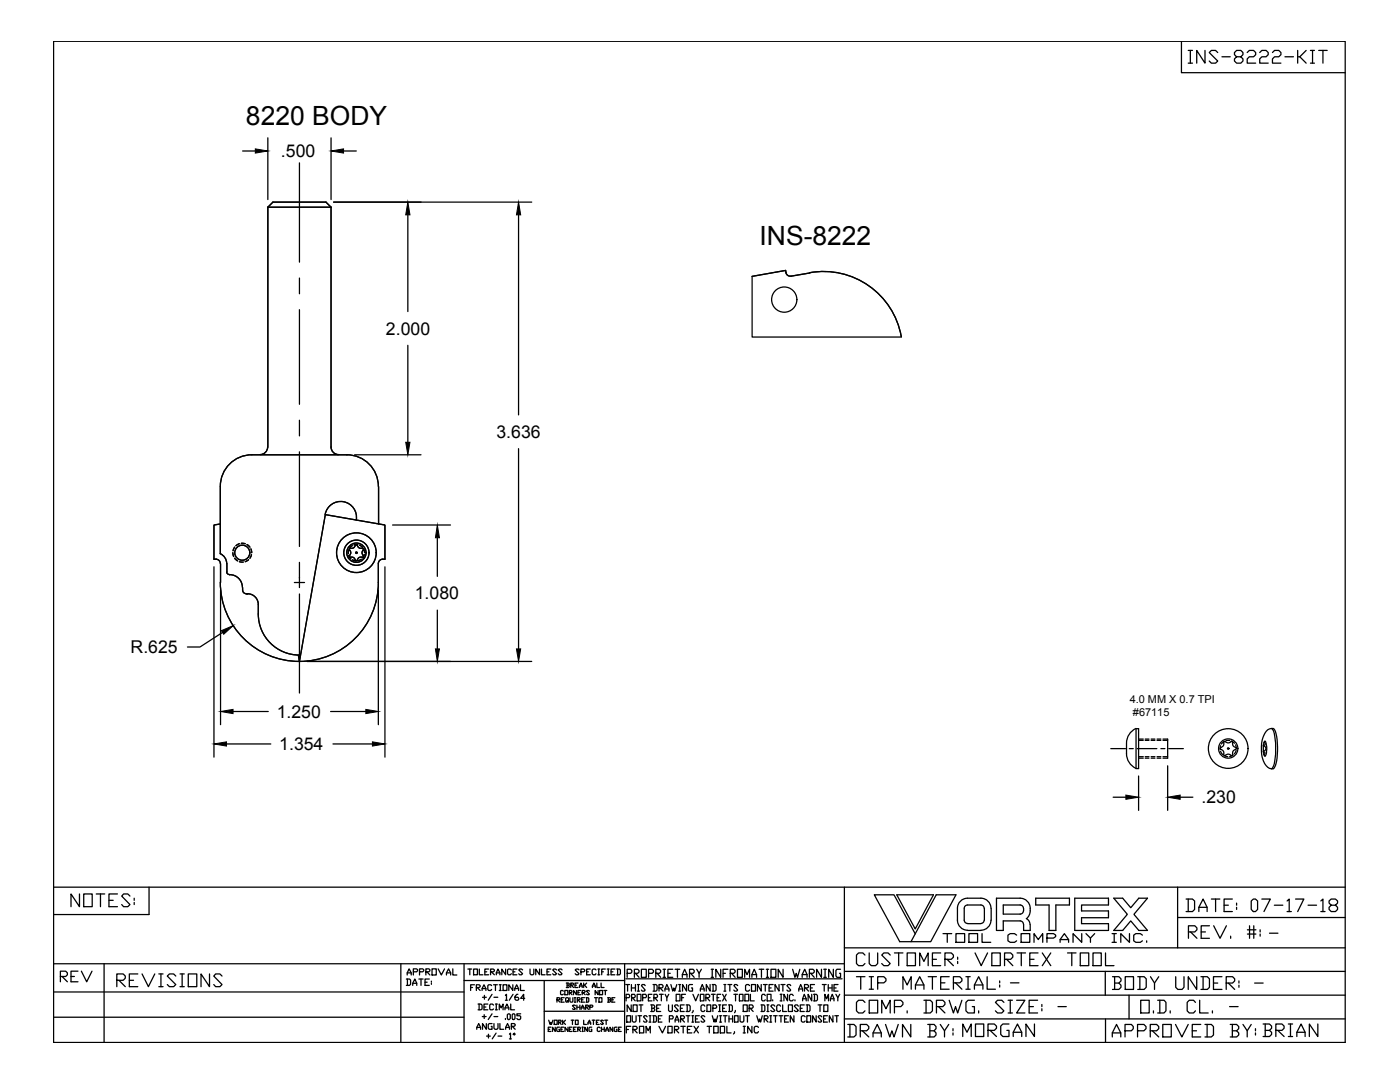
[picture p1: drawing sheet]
<svg xmlns="http://www.w3.org/2000/svg" width="279mm" height="216mm" viewBox="0 0 279 216" stroke-linecap="round" stroke-linejoin="round" font-family="sans-serif">
<!-- layer: titleblk -->
<path d="M10.7 8.2h257.8v199.8h-257.8zM235.8 8.2v6.3h32.7M10.7 177h257.8" fill="none" stroke="#000" stroke-width=".25"/>
<!-- layer: 50 -->
<g fill="none" stroke="#000" stroke-width=".25">
<path d="M168.5 177v31M235 177v12.1M10.7 182.5h19M10.7 197.9h81.9M10.7 192.3h157.8M20.8 192.3v15.7M80 192.3v15.7M92.6 192.3v15.7M92.6 195.7h32.1M108.6 195.7v12.2M124.7 192.3v15.7M168.5 189.1h100"/>
<path d="M168.5 193.8h100M168.5 198.6h100M225.3 198.6v4.7M235 183.1h33.5M10.7 203h81.9M108.6 201.8h16.1M168.5 203.3h100"/>
</g>
<!-- layer: Text -->
<g fill="none" stroke="#000" stroke-width=".25">
<path d="M179 178.5h7.3l-3.6 6.9zM193.1 179.2a2.01 2.01 0 0 0-2 2.1v2.3a2.01 2.01 0 0 0 2 2M193.1 179.2h2.7a2.01 2.01 0 0 1 2 2M81.1 195.4h.6l.2 .2v.8l-.2 .2h-.6M81.3 194.5v-.4l.3-.8 .5 .8v.4M81.3 194.1h.8M81.3 195.4v1.2M82.4 196.6v-.4l.4-.8 .4 .8v.4M82.4 196.2h.8M82.5 193.9h.6l.2-.4-.2-.2h-.6v1.2M83.6 195.4h.8M83.7 193.9h.7l.2-.4-.2-.2h-.7v1.2"/>
<path d="M84 195.4v1.2M84.8 196h.4M85 193.9h.6l.2-.4-.2-.2h-.6v1.2M85.2 193.9l.6 .6M85.7 195.4h-.9v1.2h.9M86.1 195.8v.2M86.1 196.2v.2M86.2 193.3h.9v1.2h-.9zM87.4 193.3l.7 1.2 .6-1.2M89.1 194.5v-.4l.4-.8 .4 .8v.4M89.1 194.1h.8M90.4 193.3v1.2h.8"/>
<path d="M93.4 193.4h.7M93.8 193.4v1.1M93.9 197h.4M94.5 193.4h.8v1.1h-.8zM94.7 196.5h-.8v1.1M95.1 197h.5l.2-.1v-.2l-.2-.2h-.5v1.1M95.2 197l.6 .6M95.7 193.4v1.1h.7M96.2 197.6v-.3l.4-.8 .4 .8v.3M96.2 197.3h.8M96.3 199h.8M96.7 198.6v.8"/>
<path d="M96.8 193.9h.3M97.5 193.4h-.7v1.1h.7M97.9 193.9h.6l.2-.2v-.2l-.2-.1h-.6v1.1M98.1 193.9l.6 .6M98.1 196.7l-.2-.2h-.4l-.1 .2v.7l.1 .2h.4l.2-.2M98.2 198.4l-.8 1.2M98.5 196.5h.8M98.6 199h.7M98.9 196.5v1.1M99 194.5v-.4l.4-.7 .4 .7v.4M99 194.1h.8M99.6 197.6h.4"/>
<path d="M99.6 196.5h.4M99.9 196.5v1.1M100.4 196.5h.8v1.1h-.8zM100.9 198.6l.2-.2v1.2M100.9 199.6h.3M100.9 193.4v1.1l-.8-1.1v1.1M102.1 193.5l-.3-.1h-.3l-.2 .1v.8l.2 .2h.3l.3-.2M102.3 196.5v1.1l-.8-1.1v1.1M102.4 193.9h.4M102.4 198.4l-.8 1.2M102.7 197.6v-.3l.4-.8 .4 .8v.3M102.7 197.3h.8"/>
<path d="M103.2 193.4h-.8v1.1h.8M103.4 198.4h-.2l-.4 .4v.6l.2 .2h.4l.1-.2-.1-.4h-.6M103.9 196.5v1.1h.7M104.3 193.5l-.2-.1h-.4l-.2 .1 .8 .8-.2 .2h-.4l-.2-.2M104.7 199.2h-.8l.6-.8v1.2M105.8 193.4v.9l.2 .2h.4l.1-.2v-.9M107.7 193.4v1.1l-.8-1.1v1.1M108.1 193.4v1.1h.7M109.2 193.9h.3M109.9 193.4h-.7v1.1h.7M111.1 193.5l-.2-.1h-.4l-.2 .1 .8 .8-.2 .2h-.4l-.2-.2M111.2 199.5h.4l.1-.3-.5-.1v.9"/>
<path d="M111.3 199.5l.4 .5M112 199.5h.3M112.2 193.5l-.2-.1h-.4l-.2 .1 .8 .8-.2 .2h-.4l-.2-.2M112.4 197.8l-.1-.2-.4 .2v.6l.1 .1 .4-.1M112.6 199.1h-.6v.9h.6M112.7 197.6h.6v.9h-.6zM113 196.2h.5l.1 .1-.1 .3M113.2 196.6h.3l.1 .3-.1 .1h-.5M113.2 196.2v.8M113.6 198.1h.4l.2-.3-.6-.2v.9M113.7 198.1l.5 .4M113.9 196.6h.4l.2-.3-.6-.1v.8"/>
<path d="M114 196.6l.5 .4M114.8 196.6h.2M115 197.6v.9l-.5-.9v.9M115.3 196.2h-.5v.8h.5M115.3 198.1h.3M115.6 193.5l-.2-.1h-.4l-.2 .1 .8 .8-.2 .2h-.4l-.2-.2M115.6 197l.3-.8 .3 .8M115.6 196.8h.6M115.9 197.6h-.6v.9M115.9 193.9h.6l.2-.2v-.2l-.2-.1h-.6v1.1M116.2 198.1h.4l.2-.3-.6-.2v.9M116.3 198.1l.5 .4"/>
<path d="M116.5 196.2v.8M116.7 196.6l.4 .4M117.1 196.2l-.6 .4M117.1 193.9h.3M117.6 197.8l-.1-.2-.5 .2 .6 .6-.1 .1-.5-.1M117.8 193.4h-.7v1.1h.7M118.2 197l.3-.8 .3 .8M118.2 196.8h.6M118.9 193.5l-.1-.1h-.4l-.2 .1v.8l.2 .2h.4l.1-.2M119.1 196.2v.8h.6M119.3 193.4h.4M119.3 194.5h.4"/>
<path d="M119.4 197.6v.9l-.6-.9v.9M119.5 193.4v1.1M119.7 197.6h.6v.9h-.6zM120 196.2v.8h.6M120.1 193.9h.3M120.5 197.6h.6M120.8 193.4h-.7v1.1M120.8 197.6v.9M121.2 193.4h.4M121.2 194.5h.4M121.3 199.1l.6 .1-.2 .3M121.4 199.5h.3l.2 .3-.2 .2h-.4"/>
<path d="M121.4 193.4v1.1M121.4 199.1v.9M121.9 193.9h.4M122.1 199.5h.3M122.7 199.1h-.6v.9h.6M122.7 193.4h-.8v1.1h.8M123.1 193.4h.5l.2 .1v.8l-.2 .2h-.5M123.3 193.4v1.1M124.9 196.5h.7M124.9 195.3h43.1M125 199.1h.5l.2-.2-.2-.5h-.5v1.3M125.2 194.2h.7l.2-.2v-.3l-.2-.3h-.7v1.6"/>
<path d="M125.3 196.5v1.3M126 196.5v1.3M126 197.1h.8M126.1 199.1h.5l.2-.2-.2-.5h-.5v1.3M126.2 199.1l.6 .6M126.6 194.2h.7l.2-.2v-.3l-.2-.3h-.7v1.6M126.8 196.5v1.3M126.8 194.2l.7 .8M127.2 198.4h.7v1.3h-.7zM127.2 196.5h.4M127.2 197.8h.4M127.4 196.5v1.3"/>
<path d="M128 193.4h1v1.6h-1zM128.3 199.1h.5l.2-.2-.2-.5h-.5v1.3M128.8 196.7l-.2-.2h-.4l-.2 .2 .8 .9-.2 .2h-.4l-.2-.2M129.4 199.1h.3M129.4 194.2h.8l.2-.2v-.3l-.2-.3h-.8v1.6M130.1 198.4h-.7v1.3h.7M130.3 196.5h.6l.2 .2v.9l-.2 .2h-.6M130.5 199.1h.5l.2-.2-.2-.5h-.5v1.3M130.5 196.5v1.3M130.7 199.1l.5 .6M130.9 194.2h.7l.3-.2v-.3l-.3-.3h-.7v1.6M131.1 194.2l.8 .8"/>
<path d="M131.5 197.1h.6l.2-.2v-.2l-.2-.2h-.6v1.3M131.6 198.4h.8M131.7 197.1l.6 .7M132 198.4v1.3M132.3 193.4h.5M132.3 195h.5M132.6 193.4v1.6M132.7 197.8v-.5l.4-.8 .4 .8v.5M132.7 197.3h.8M132.7 198.4l.4 .7v.6M133.3 194.2h.5M133.5 198.4l-.4 .7"/>
<path d="M133.9 196.5l.4 1.3 .2-.7 .1 .7 .5-1.3M134.3 193.4h-1v1.6h1M134.7 193.4h1M134.9 198.4h.8v1.3h-.8zM135.2 193.4v1.6M135.5 196.5h.3M135.5 197.8h.3M135.7 196.5v1.3M136 199.1h.4M136.2 195v-.5l.4-1.1 .5 1.1v.5M136.2 194.5h.9M136.8 198.4h-.8v1.3"/>
<path d="M137 196.5v1.3l-.8-1.3v1.3M137.6 194.2h.7l.2-.2v-.3l-.2-.3h-.7v1.6M137.8 194.2l.7 .8M138.2 196.5h-.6l-.2 .2v.9l.2 .2h.6v-.7h-.2M138.3 198.4l.5 1.3 .6-1.3M139.1 193.4l.4 .8v.8M139.8 197.8v-.5l.4-.8 .3 .8v.5M139.8 198.4h.7v1.3h-.7zM139.8 197.3h.7M140 193.4l-.5 .8M140.9 199.1h.5l.2-.2-.2-.5h-.5v1.3M141.1 199.1l.5 .6"/>
<path d="M141.7 196.5v1.3l-.7-1.3v1.3M141.9 193.4h.5M141.9 195h.5M142 198.4h.7M142.1 196.5h.6l.2 .2v.9l-.2 .2h-.6M142.1 193.4v1.6M142.3 196.5v1.3M142.4 198.4v1.3M143.1 199.1h.4M143.8 198.4h-.7v1.3h.7M143.8 193.4v1.6l-.9-1.6v1.6M144.2 198.4l.7 1.3"/>
<path d="M144.3 194.2h.5M144.5 196.5h.4M144.5 197.8h.4M144.7 196.5v1.3M144.9 198.4l-.7 1.3M145.3 193.4h-1v1.6M145.3 196.5h.7M145.7 196.5v1.3M145.7 194.2h.8l.2-.2v-.3l-.2-.3h-.8v1.6M146 194.2l.7 .8M146.5 198.4h.7M146.8 198.4v1.3"/>
<path d="M147.2 193.4h1v1.6h-1zM147.2 196.7l-.2-.2h-.4l-.1 .2 .7 .9-.2 .2h-.4l-.1-.2M147.6 198.4h.7v1.3h-.7zM148.6 195v-1.6l.5 1.1 .5-1.1v1.6M148.7 198.4h.7v1.3h-.7zM149.6 196.7l-.2-.2h-.4l-.2 .2v.9l.2 .2h.4l.2-.2M149.8 198.4v1.3h.7M150 196.5h.8v1.3h-.8zM150.1 195v-.5l.4-1.1 .5 1.1v.5M150.1 194.5h.9M151.5 193.4h.9M151.9 196.5v1.3l-.7-1.3v1.3"/>
<path d="M152 193.4v1.6M152.3 196.5h.8M152.7 198.7l-.1-.3h-.4l-.2 .3v.8l.2 .2h.4l.1-.2M152.7 196.5v1.3M152.9 193.4h.5M152.9 195h.5M153.1 198.4h.8v1.3h-.8zM153.1 193.4v1.6M153.5 197.1h.4M153.9 193.4h.9v1.6h-.9zM154.2 199.5v.2M154.3 196.5h-.8v1.3h.8"/>
<path d="M155.5 196.5v1.3l-.8-1.3v1.3M155.7 199.7h.4M155.7 198.4h.4M155.9 196.5h.8M155.9 198.4v1.3M156.2 196.5v1.3M156.3 193.4v1.6l-1-1.6v1.6M157.2 198.4v1.3l-.8-1.3v1.3M157.8 196.7l-.2-.2h-.3l-.3 .2 .8 .9-.2 .2h-.3l-.3-.2M158.2 193.4l.5 1.6 .2-.8 .3 .8 .4-1.6M158.3 198.7l-.2-.3h-.3l-.2 .3v.8l.2 .2h.3l.2-.2M158.7 199.5v.2"/>
<path d="M159.4 197.8v-.5l.4-.8 .4 .8v.5M159.4 197.3h.8M160.1 195v-.5l.5-1.1 .5 1.1v.5M160.1 194.5h1M160.2 199.7v-.4l.3-.9 .4 .9v.4M160.2 199.3h.7M160.6 197.1h.5l.3-.2v-.2l-.3-.2h-.5v1.3M160.8 197.1l.6 .7M161.5 194.2h.7l.3-.2v-.3l-.3-.3h-.7v1.6M161.7 197.1h.4M161.8 194.2l.7 .8M162 198.4v1.3l-.7-1.3v1.3"/>
<path d="M162.4 198.4h.5l.2 .3v.8l-.2 .2h-.5M162.5 196.5h-.8v1.3h.8M162.5 198.4v1.3M163.9 193.4v1.6l-.9-1.6v1.6M164.1 196.5h.8M164.4 193.4h.5M164.4 195h.5M164.5 196.5v1.3M164.6 199.7v-1.3l.4 .9 .3-.9v1.3M164.7 193.4v1.6M165.3 197.1h.8M165.3 196.5v1.3"/>
<path d="M165.7 199.7v-.4l.4-.9 .3 .9v.4M165.7 199.3h.7M166.1 196.5v1.3M166.3 193.4v1.6l-.9-1.6v1.6M166.4 197.1h.5M166.8 198.4l.4 .7v.6M167.2 196.5h-.8v1.3h.8M167.6 198.4l-.4 .7M167.8 193.4h-.8l-.2 .3v1l.2 .3h.8v-.8h-.3M182.7 186.3l-4.3-7.8h-3.9l5.1 9.4h6.1l5.1-9.4h-4l-5 9.4M193.1 180.6a.66 .66 0 0 0-.7 .7v2.3a.66 .66 0 0 0 .7 .7M193.1 180.6h2.7a.66 .66 0 0 1 .6 .6"/>
<path d="M196.4 183.6a.66 .66 0 0 1-.6 .7M196.5 181.3v2.3M197.8 183.6a2.01 2.01 0 0 1-2 2M197.8 181.3v2.3M204.2 184.4a.66 .66 0 0 0-.6-.6h-3.4v1.9M204.2 181.2a.66 .66 0 0 0-.6-.6h-3.4v1.8h3.4a.66 .66 0 0 0 .6-.7M204.3 181.3v.5M204.8 183.3a1.29 1.29 0 0 1 .8 1.2M204.9 183.3a2.44 2.44 0 0 0-.8-4l-5.2-.1v6.5M209.4 185.7v-5.1h-2.7v-1.4h6.7v1.4h-2.7v5.1M215.8 184.3v-1.2h5.4v-1.3h-5.4v-1.2h5.4v-1.4h-6.7v6.5M222.3 185.7l2.7-3.3-2.7-3.2h1.8l1.6 1.9 1.6-1.9h1.7l-2.7 3.2 2.7 3.3"/>
<path d="M224.1 185.7l1.6-1.9 1.6 1.9M227.7 199.6h1.6v2.5h-1.6zM231 199.6h1.3l.4 .4v1.7l-.4 .4h-1.3M231.5 199.6v2.5M239.4 199.6v2.5h1.7M95.2 205.4v-.4l.3-.8 .4 .8v.4M95.2 205h.7M95.4 200.3h.6l.2 .3v.7l-.2 .2h-.6M95.6 200.3v1.2M96.3 202.8h.7M96.6 200.9h.4M96.6 202.5v.7"/>
<path d="M97.1 204.2v1.2l-.8-1.2v1.2M97.1 206.7h.8M97.4 200.3h-.8v1.2h.8M97.5 206.4v.7M98.2 204.2h-.6l-.2 .2v.8l.2 .2h.6v-.6h-.2M98.2 202.3l-.8 1.1M98.5 200.6l-.2-.3h-.4l-.2 .3v.7l.2 .2h.4l.2-.2M98.6 204.2v1l.2 .2h.4l.2-.2v-1M98.6 202.8h.7M98.9 201.5h.4M98.9 200.3h.4M99 206.1l-.8 1.2"/>
<path d="M99 200.3v1.2M99.4 206.7h.7M99.6 201.5v-1.2l.4 .8 .4-.8v1.2M99.8 204.2v1.2h.7M100.8 201.5v-.4l.4-.8 .3 .8v.4M100.8 201.1h.7M100.9 203.2v.2M100.9 205.4v-.4l.4-.8 .4 .8v.4M100.9 205h.8M101.2 202.5l.3-.2 .3 .2v.7l-.2 .2-.4-.2zM101.7 206.4l.2-.3v1.2M101.7 207.3h.4"/>
<path d="M101.9 200.3v1.2h.8M102.1 204.8h.5l.2-.2v-.2l-.2-.2h-.5v1.2M102.2 202.5l.2-.2 .4 .2v.7l-.2 .2h-.2l-.2-.2zM102.2 204.8l.6 .6M102.4 206.4l.2-.3 .2 .3-.2 .1zM103.9 202.3h-.7v.4h.5l.2 .1v.4l-.2 .2h-.3l-.2-.2M109.4 205.4h.3M109.5 203.6l.3 .8 .1-.4 .2 .4 .2-.8M110 205h-.6v.8h.6M110.6 203.6h.6v.8h-.6zM110.8 205v.8l-.5-.8v.8M111.4 204h.5l.1-.3-.6-.1v.8"/>
<path d="M111.6 204l.4 .4M111.7 205h-.5l-.1 .7 .6 .1v-.4h-.2M112 205.4h.2M112.3 203.6v.8M112.4 204l.4 .4M112.5 205h-.5v.8h.5M112.8 203.6l-.5 .4M113.4 205v.8l-.6-.8v.8M113.6 205.4h.3M114.2 205h-.6v.8h.6M114.2 203.6v.8M114.5 205.4h.3"/>
<path d="M114.8 203.6h.6v.8h-.6zM115 205h-.5v.8h.5M115.3 205.4h.4l.2-.3-.2-.1h-.4v.8M115.4 205.4l.5 .4M116.1 205.8h.3M116.1 205h.3M116.3 205v.8M116.5 203.6v.8h.5M117.2 205v.8l-.5-.8v.8M117.3 204.4l.3-.8 .3 .8M117.3 204.1h.6M118.1 205h-.4l-.2 .1v.6l.2 .1h.4v-.4h-.1"/>
<path d="M118.4 203.6v.8M119 204h.3M119.6 203.6h-.6v.8h.6M119.8 205.1l-.2-.1-.4 .1v.6l.2 .1 .4-.1M120 205.4h.6M120 205v.8M120.4 203.7l-.1-.1-.4 .1 .5 .5-.1 .2h-.3l-.1-.2M120.6 205v.8M120.7 203.6h.6M120.9 205.8l.3-.8 .2 .8M120.9 205.5h.5M121 203.6v.8"/>
<path d="M122.3 205v.8l-.6-.8v.8M123.1 205h-.4l-.1 .7 .5 .1v-.4h-.1M123.4 205.4h.3M124 205h-.6v.8h.6M125 205.4h.4M125.1 202.7h.7v1.2h-.7zM125.9 204.8h-.9v1.3M126 200.5v1.3l-.8-1.3v1.3M126.2 202.7v1l.2 .2h.3l.2-.2v-1M126.3 205.4h.6l.3-.4-.3-.2h-.6v1.3M126.4 200.5h.8v1.3h-.8zM126.5 205.4l.7 .7"/>
<path d="M127.3 202.7h.7M127.5 200.5h.8M127.6 204.8h.9v1.3h-.9zM127.7 202.7v1.2M127.9 200.5v1.3M128.9 206.1v-1.3l.5 .8 .4-.8v1.3M129.1 202.9l-.1-.2h-.4l-.2 .2 .7 .8-.1 .2h-.4l-.2-.2M129.5 202.7h.4M129.5 203.9h.4M129.7 202.7v1.2M129.9 200.5h.6l.2 .3-.2 .4M130.1 201.2h.4l.2 .4-.2 .2h-.6"/>
<path d="M130.1 200.5v1.3M130.3 202.7h.5l.2 .2v.8l-.2 .2h-.5M130.5 202.7v1.2M131 201.2h.5M131.4 203.3h.4M131.5 204.8l.7 1.3 .6-1.3M131.9 200.5h-.9v1.3h.9M132.1 202.7h-.7v1.2h.7M133.3 204.8h.8v1.3h-.8zM133.4 200.5v1.1l.2 .2h.4l.2-.2v-1.1M133.6 203.3h.6l.2-.4-.2-.2h-.6v1.2M134.6 205.4h.6l.3-.4-.3-.2h-.6v1.3"/>
<path d="M134.7 203.9v-.4l.4-.8 .4 .8v.4M134.7 203.5h.8M134.8 205.4l.7 .7M135.4 200.8l-.2-.3h-.4l-.2 .3 .8 .8-.2 .2h-.4l-.2-.2M135.8 201.2h.4M135.8 203.3h.6l.2-.4-.2-.2h-.6v1.2M135.9 204.8h.9M136 203.3l.6 .6M136.3 204.8v1.3M136.6 200.5h-.8v1.3h.8M136.9 200.5h.6l.2 .3v.8l-.2 .2h-.6M136.9 202.7h.8"/>
<path d="M137.1 200.5v1.3M137.2 205.4h.5M137.3 202.7v1.2M138.1 204.8h-.9v1.3h.9M138.1 202.7h.3M138.1 203.9h.3M138.2 202.7v1.2M138.3 201.6l-.2 .5M138.5 204.8l.9 1.3M138.8 203.3h.4M139.4 204.8l-.9 1.3M139.6 202.7h-.8v1.2h.8"/>
<path d="M140.7 200.8l-.2-.3h-.4l-.2 .3v.8l.2 .2h.4l.2-.2M140.7 202.9l-.3-.2h-.3l-.2 .2 .8 .8-.3 .2h-.3l-.2-.2M141.1 200.5h.7v1.3h-.7zM141.1 204.8h.9M141.5 204.8v1.3M142.1 202.7l.4 1.2 .2-.6 .2 .6 .3-1.2M142.3 201.2h.5l.2-.2-.2-.5h-.5v1.3M142.4 204.8h.9v1.3h-.9zM143.4 200.5h.4M143.4 201.8h.4M143.6 200.5v1.3M143.6 202.7h.4"/>
<path d="M143.6 203.9h.4M143.7 204.8h.9v1.3h-.9zM143.8 202.7v1.2M144.2 201.2h.4M144.3 202.7h.8M144.7 202.7v1.2M145 200.5h-.8v1.3h.8M145.1 204.8v1.3h.8M145.4 200.5h.6l.2 .3v.8l-.2 .2h-.6M145.5 203.3h.7M145.5 202.7v1.2M145.6 200.5v1.3"/>
<path d="M146.2 202.7v1.2M146.6 202.7h.7v1.2h-.7zM146.6 205.9v.2l-.2 .2M146.8 201.6l-.2 .5M147.7 202.7v1l.2 .2h.3l.2-.2v-1M148.3 200.5h.8v1.3h-.8zM148.3 204.8h.4M148.3 206.1h.4M148.5 204.8v1.3M148.8 202.7h.7M149.2 202.7v1.2M149.5 201.2h.6l.2-.4-.2-.3h-.6v1.3"/>
<path d="M149.7 201.2l.6 .6M150.1 204.8v1.3l-.9-1.3v1.3M151 202.7l.4 1.2 .2-.6 .2 .6 .3-1.2M151.4 205l-.2-.2h-.5l-.2 .2v.9l.2 .2h.5l.2-.2M151.9 200.5h.6l.1 .3v.8l-.1 .2h-.6M152 200.5v1.3M152.5 203.3h.6l.2-.4-.2-.2h-.6v1.2M152.7 203.3l.6 .6M153.1 200.5h.3M153.1 201.8h.3M153.2 200.5v1.3M153.6 202.7h.4"/>
<path d="M153.6 203.9h.4M153.8 202.7v1.2M154.4 202.7h.7M154.6 200.8l-.2-.3h-.4l-.2 .3 .8 .8-.2 .2h-.4l-.2-.2M154.8 202.7v1.2M155.5 202.7h.7M155.8 200.8l-.2-.3h-.4l-.2 .3v.8l.2 .2h.4l.2-.2M155.9 202.7v1.2M156.2 200.5v1.3h.8M156.6 203.3h.4M157.3 200.5h.8v1.3h-.8zM157.3 202.7h-.7v1.2h.7"/>
<path d="M158.4 202.7v1.2l-.7-1.2v1.2M159.3 200.8l-.2-.3h-.4l-.2 .3 .8 .8-.2 .2h-.4l-.2-.2M159.7 201.2h.4M160.5 200.5h-.8v1.3h.8M160.7 202.9l-.2-.2h-.4l-.2 .2v.8l.2 .2h.4l.2-.2M160.9 200.5h.6l.2 .3v.8l-.2 .2h-.6M161 202.7h.8v1.2h-.8zM161.1 200.5v1.3M162.9 202.7v1.2l-.7-1.2v1.2M163.3 200.5h.7M163.6 200.5v1.3M164 202.9l-.2-.2h-.4l-.1 .2 .7 .8-.2 .2h-.4l-.1-.2"/>
<path d="M164.4 203.3h.3M164.4 200.5h.8v1.3h-.8zM165.1 202.7h-.7v1.2h.7M166.2 202.7v1.2l-.7-1.2v1.2M238.6 200l-.4-.4h-.9l-.4 .4v1.7l.4 .4h.9l.4-.4"/>
</g>
<!-- layer: 0 -->
<g fill="none" stroke="#000" stroke-width=".25">
<path d="M48.4 30.1h2.6M53.5 27.5v12.3M59.8 32.5v19.8M66.1 27.5v12.3M68.6 30.1h2.5M53.5 41.3l-.1 47.9a1.5 1.5 0 0 1-1.5 1.5M53.5 41.3l1-1h10.6l1 1M53.5 41.3h12.6M59.8 55.5v3.1M66.1 41.3v47.9a1.5 1.5 0 0 0 1.5 1.5M66.6 40.3h39.5M81.4 42.9v19.3"/>
<path d="M103.5 42.9v39.9M150.1 55.1v12.2h29.8M156.8 54.4a.87 .87 0 0 0 1 .7M156.9 54.4l-.1-.4-6.7 1.1M161.6 54.4a15.8 15.8 0 0 1 18.3 12.8M161.6 54.5l-3.7 .6M59.8 61.8v18.9M81.4 68.9v19.4M50.3 90.7a6.3 6.3 0 0 0-6.3 6.4l-.1 13.4a2.14 2.14 0 0 1 1.3 1.9M50.3 90.7h18.9M59.8 83.8v3.2M59.8 90.2v18.8"/>
<path d="M69.2 90.7a6.3 6.3 0 0 1 6.3 6.3M70.8 90.7h13.2M75.6 97.1v7.4M103.5 89.5v40M42.7 113.1v38M44 104.5l-1.3 .3v6.8a.99 .99 0 0 1 1.3 .8M44 116.2a15.8 15.8 0 0 0 15.7 15.8 15.8 15.8 0 0 0 15.8-15.8M44 112.5v3.7M44 117.8v26.8M45.2 114.1l.1 .3 .4 .2M45.3 112.5v1.7M45.7 114.7a2.64 2.64 0 0 1 2.7 3 .74 .74 0 0 0 .8 .8"/>
<path d="M46.5 110.3l.1 .8M46.8 109.2l-.3 .7M46.8 111.4l.6 .5M47.8 108.5l-.7 .4M47.8 112.1l.7 .1M48.2 108.4l.7 .1M49.2 118.5h.2M49.3 108.7l.6 .5M49.4 118.5a2.14 2.14 0 0 1 2.1 2.1M49.6 111.7l-.7 .4M50.1 109.5l.1 .8M50.2 110.7l-.3 .7"/>
<path d="M58.7 116.2h2.1M59.8 112.2v5M59.8 118.5v19.8M64.9 102.7a3.2 3.2 0 0 1 3.6-2.6 3.2 3.2 0 0 1 2.6 3.7M69.6 109.7l-.1 .8M69.6 110.8l.4 .7M69.7 109.7l.3 .6-.3 .5M69.8 110.9l-.1 .2 .3 .1M69.9 111.2h.6l.4 .5M70 109.4l-.3 .1 .1 .3M70.3 108.9l-.5 .5M70.3 111.7l.7 .2"/>
<path d="M70.9 108.8l-.4 .5-.6 .1M70.9 108.9l.2-.2 .2 .2M70.9 111.8l.2 .1 .2-.1M71.3 108.8l.4 .5 .6 .1M71.4 108.7h-.7M71.8 108.8l.6 .4M72.1 111.6l-.7 .3M72.3 111.2h-.6l-.4 .5M72.3 109.4l.2 .1a1.03 1.03 0 0 0 0 1.3M72.5 110.9v.2l-.2 .1M72.6 109.6l.2 .7M72.7 110.7l-.3 .6"/>
<path d="M75.5 116.2v-3.8a.97 .97 0 0 1 1.3-.8v-6.8l-11.9-2.1-5.1 29.3-.3-1.2M75.5 117.8v26.8M76.8 113.1v38M78.3 104.8h11.6M87.3 107.3v7.7M44.4 126.2l-4.5 2.9h-2.5M51.5 120.6a9.1 9.1 0 0 0 2.4 7.7 8.2 8.2 0 0 0 5.8 2.4M61.3 132h44.8M87.3 121.7v7.8M45.2 148.4h8.8M46.5 142h7M66 142h7"/>
<path d="M66.4 148.4h7.9M221.7 149.4h2.9M222.2 159.1h2.5M224.8 148.3v2.1M224.8 150.4a3.2 3.2 0 0 0 1.9 2.9M225.4 149.4h.8M226.7 145.4a3.2 3.2 0 0 0-1.9 2.9M226.7 145.4h.5v8h-.5zM226.9 149.4h4M227.2 154.8v6.9M227.2 151.3h1M227.2 151h1"/>
<path d="M227.2 147.5h1M227.2 147.7h1M228.5 151.3h.8M228.5 151h.8M228.5 147.5h.8M228.5 147.7h.8M229.7 151.3h.8M229.7 151h.8M229.7 147.5h.8M229.7 147.7h.8M230.9 151.3h.8M230.9 151h.8"/>
<path d="M230.9 147.5h.8M230.9 147.7h.8M231.7 149.4h.8M232.1 147.5h.9v3.8h-.9M232.1 151h.9M232.1 147.7h.9M233 152.8v8.9M233.2 149.4h3M235.5 159.1h2.6M243.6 148.8l-.1 .7M243.6 149.9l.4 .6M243.7 149.6l.5 .3v.6"/>
<path d="M243.7 149.2l-.2 .2 .2 .1M244.2 150.5l.1 .3 .2-.1M244.3 147.9l-.5 .6M244.3 150.8l.7 .2M244.5 148l-.3 .1v.7l-.5 .3M244.6 148l.5 .2 .6-.2M245.4 147.8h-.8M245.7 148l.3 .1 .1 .7 .5 .3M245.8 147.9l.6 .4M246 150.5l-.1 .3a1.09 1.09 0 0 0-1.3-.1M246.1 150.7l-.7 .3M246.6 148.6l.1 .8"/>
<path d="M246.6 149.6l-.5 .3-.1 .6M246.6 149.2l.1 .2-.1 .1M246.7 149.7l-.3 .7M252.1 150a.28 .28 0 0 1 .4 .2 .28 .28 0 0 1-.3 .4M252.1 148.8a.53 .53 0 0 1 .5 .6 .53 .53 0 0 1-.5 .5M252.2 148.1a.32 .32 0 0 1 .3 .4 .32 .32 0 0 1-.4 .2M252.4 147.9h.1a3.3 3.3 0 0 1-.1 3l-.3-1v-1.1zM253.7 145.4h.4a2.66 2.66 0 0 1 .8 2.2 10.2 10.2 0 0 1-.7 5.7l-.5 .1 .2-.1a11.2 11.2 0 0 0 .5-6.3l-.1-.6a1.24 1.24 0 0 0-.6-1zM253.7 145.4a2.46 2.46 0 0 0-1.8 2.2 6.1 6.1 0 0 0 1.1 5.5l.7 .3"/>
<circle cx="156.5" cy="59.8" r="2.52"/>
<circle cx="48.4" cy="110.3" r="1.5"/>
<circle cx="71.1" cy="110.3" r="4"/>
<circle cx="71.1" cy="110.3" r="1.93"/>
<circle cx="71.1" cy="110.3" r="2.52"/>
<circle cx="71.1" cy="110.3" r=".15"/>
<circle cx="245.1" cy="149.4" r="4"/>
<circle cx="245.1" cy="149.4" r="1.93"/>
<circle cx="245.1" cy="149.4" r=".15"/>
</g>
<g fill="#000" stroke="#000" stroke-width=".2">
<path d="M51 29.7l2.5 .4-2.5 .5zM66.1 30.1l2.5-.4v.9zM81.4 40.3l.4 2.6h-.8zM103.5 40.3l.4 2.6h-.8zM81 88.3h.8l-.4 2.4zM87.3 104.8l.4 2.5h-.8zM44.2 125.8l2.4-1-2 1.8zM86.9 129.5h.8l-.4 2.5zM103.1 129.5h.8l-.4 2.5zM42.7 148.4l2.5-.4v.9zM44 142l2.5-.5v.9zM73 141.5l2.5 .5-2.5 .4z"/>
<path d="M74.3 148l2.5 .4-2.5 .5zM224.7 158.7l2.5 .4-2.5 .4zM233 159.1l2.5-.4v.8z"/>
</g>
<g font-size="6.2">
<text x="170" y="194">CUSTOMER:</text>
<text x="193.7" y="194">VORTEX TOOL</text>
<text x="22.6" y="198.3">REVISIONS</text>
</g>
<g font-size="5.7">
<text x="236.4" y="13.8">INS-8222-KIT</text>
<text x="13.4" y="182">NOTES:</text>
<text x="235.7" y="183.1">DATE:</text>
<text x="248.7" y="183.1">07-17-18</text>
<text x="236.4" y="188.4">REV. #:</text>
<text x="170" y="203.2">COMP. DRWG. SIZE:</text>
<text x="170" y="198.6">TIP MATERIAL:</text>
<text x="221.2" y="198.6">BODY UNDER:</text>
<text x="168.3" y="208.1">DRAWN BY:</text>
<text x="191.2" y="208.1">MORGAN</text>
<text x="221.2" y="208.1">APPROVED BY:</text>
<text x="251.2" y="208.1">BRIAN</text>
</g>
<g font-size="5.3">
<text x="49.1" y="25">8220 BODY</text>
<text x="151.6" y="48.8">INS-8222</text>
<text x="11.3" y="197.2">REV</text>
</g>
<text font-size="4.4" x="187.3" y="189.1">TOOL COMPANY INC.</text>
<g font-size="3.5">
<text x="56.1" y="31.4">.500</text>
<text x="77" y="66.8">2.000</text>
<text x="99.1" y="87.4">3.636</text>
<text x="82.8" y="119.6">1.080</text>
<text x="26.1" y="130.4">R.625</text>
<text x="55.2" y="143.2">1.250</text>
<text x="55.7" y="149.7">1.354</text>
<text x="239.8" y="160.3">.230</text>
<text x="113.2" y="202.5">SHARP</text>
</g>
<g font-size="2.6">
<text x="252.6" y="187.3">-</text>
<text x="200.7" y="197.2">-</text>
<text x="249.4" y="197.6">-</text>
<text x="210.3" y="202.1">-</text>
<text x="244.5" y="202.1">-</text>
</g>
<g font-size="2.2">
<text x="225.5" y="140.2">4.0 MM X 0.7 TPI</text>
<text x="226.1" y="142.9">#67115</text>
</g>
</svg>
